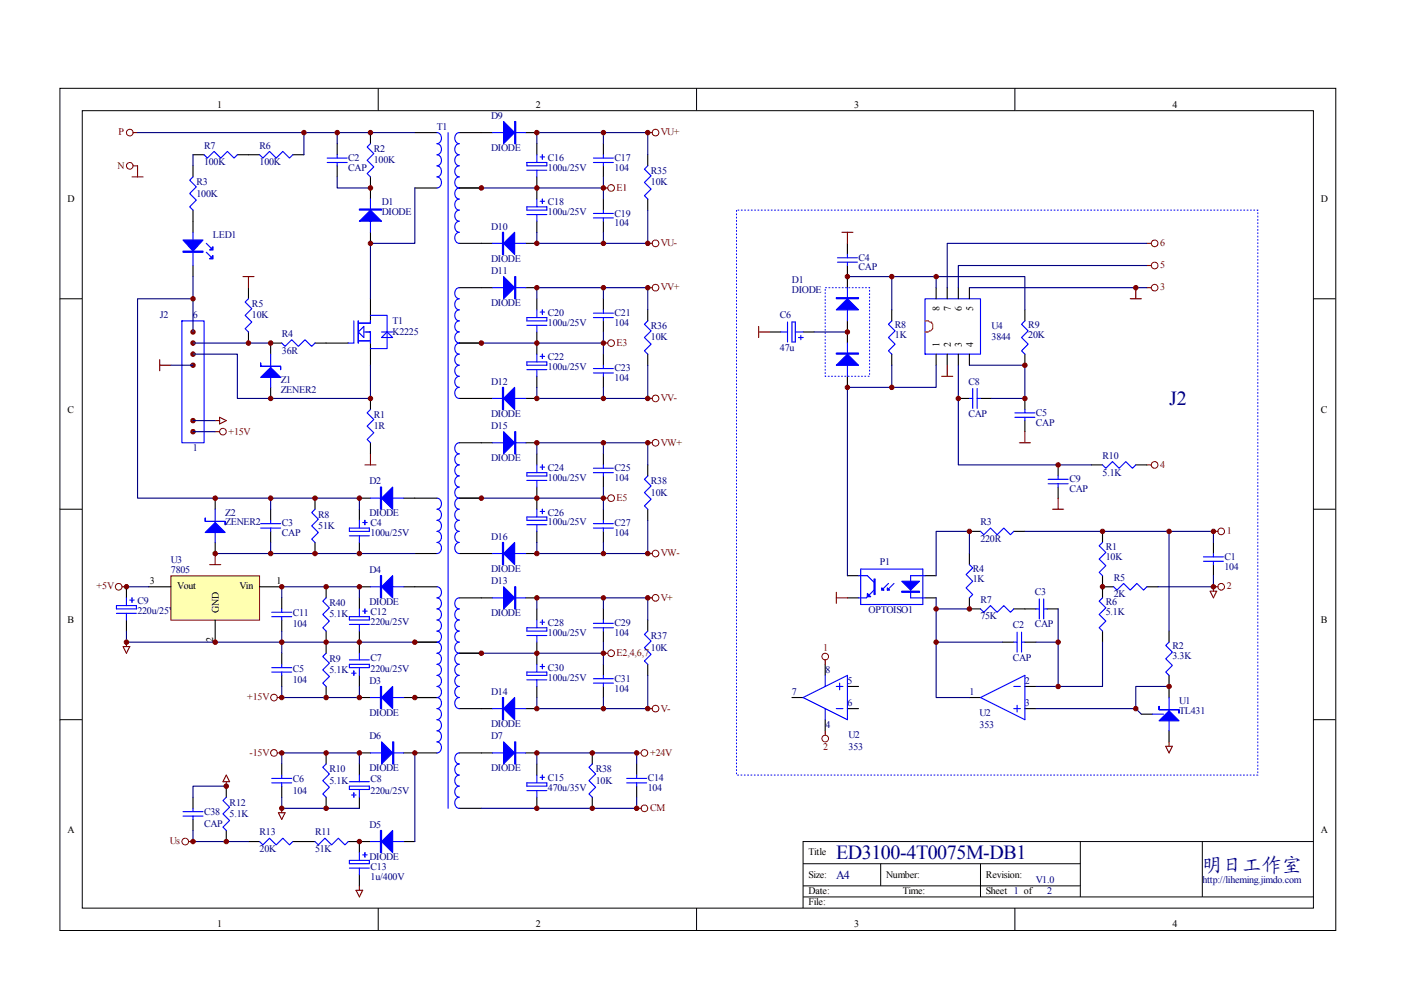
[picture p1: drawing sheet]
<svg xmlns="http://www.w3.org/2000/svg" width="297mm" height="210mm" viewBox="0 0 297 210" stroke-linecap="round" stroke-linejoin="round" font-family="sans-serif">
<g fill="none" stroke="#000" stroke-width=".21">
<path d="M12.7 18.7h270.5v178.6h-270.5zM80.2 18.7v4.7M147.7 18.7v4.7M215.2 18.7v4.7M17.4 23.5h261.1v169h-261.1zM12.7 63.3h4.7M278.4 63.3h4.7M12.7 108h4.7M278.4 108h4.7M12.7 152.6h4.7M278.4 152.6h4.7M229 178.4v11.8"/>
<path d="M254.9 178.4h-84.6v14.1M278.4 178.4h-23.5v11.8M80.2 192.5v4.7M147.7 192.5v4.7M170.3 183.1h58.7M170.3 190.2h108.1M170.3 187.8h58.7M186.7 183.1v4.7M207.9 183.1v7.1M215.2 192.5v4.7"/>
</g>
<g fill="none" stroke="#000" stroke-width=".23">
<path d="M40.9 32.8h2.4M40.9 35.2v2.3M50.3 32.8h4.7M62.1 32.8h2.3M71.5 30.5v2.3M71.5 35.2v2.3M78.5 28.1v2.4M78.5 37.5v4.7M88 28.1h4.7M88 39.9h4.7M97.4 28.1h7M97.4 39.9h4.7"/>
<path d="M111.5 28.1h2.3M113.8 30.5v2.3M113.8 37.5v4.7M127.9 30.5v2.3M127.9 35.2v2.3M137.3 32.8v2.4M40.9 44.6v4.7M40.9 56.3v2.3M78.5 49.3v2.3M97.4 51.6h7M111.5 51.6h2.3M113.8 46.9v2.4"/>
<path d="M127.9 42.2v2.4M127.9 46.9v2.4M137.3 42.2v2.4M52.7 61v2.3M52.7 70.4v2.3M59.7 72.7h-2.3v2.4M66.8 72.7h7M78.5 63.3v4.7M78.5 72.7v4.7M97.4 72.7h4.7M97.4 61h7M111.5 61h2.3"/>
<path d="M113.8 63.3v2.4M113.8 70.4v4.7M113.8 79.8v2.3M127.9 63.3v2.4M127.9 68v2.4M127.9 75.1v2.3M127.9 79.8v2.3M137.3 65.7v2.3M137.3 75.1v2.3M57.4 82.1v2.4M78.5 84.5v2.3M78.5 93.9v2.3"/>
<path d="M97.4 84.5h7M97.4 93.9h7M111.5 84.5h2.3M111.5 93.9h2.3M113.8 96.2v2.4M127.9 96.2v2.4M137.3 98.6v2.3M45.6 105.6v2.4M45.6 115v2.4M57.4 108v2.3M57.4 112.7v2.3M66.8 105.6v2.4"/>
<path d="M66.8 115v2.4M76.2 105.6h2.3M76.2 108v2.3M76.2 115v2.4M85.6 105.6h7.1M88 117.4h4.7M97.4 105.6h4.7M97.4 117.4h7M111.5 117.4h2.3M113.8 103.3v4.7M113.8 112.7v2.3M127.9 100.9v2.4"/>
<path d="M127.9 108v2.3M127.9 112.7v2.3M137.3 108v2.3M26.8 124.4v2.4M26.8 131.5v2.3M69.1 124.4v2.4M69.1 133.8v2.4M76.2 124.4h2.3M76.2 126.8v2.3M76.2 133.8v4.7M85.6 124.4h7.1M88 136.2h4.7"/>
<path d="M97.4 138.5h4.7M97.4 126.8h7M111.5 126.8h2.3M113.8 129.1v2.4M113.8 136.2v4.7M127.9 129.1v2.4M127.9 133.8v2.4M137.3 131.5v2.3M76.2 147.9h2.3M76.2 159.6h2.3M76.2 143.2v2.3M85.6 147.9h7.1"/>
<path d="M85.6 159.6h7.1M97.4 159.6h7M97.4 150.2h7M111.5 159.6h2.3M111.5 150.2h2.3M113.8 145.5v2.4M125.6 159.6v2.4M127.9 140.9v2.3M127.9 145.5v2.4M137.3 140.9v2.3M76.2 162v2.3M76.2 169v2.4"/>
<path d="M78.5 178.4h-2.3v2.4M85.6 178.4h2.4M97.4 171.4h4.7M113.8 162v2.3M113.8 169v2.4M125.6 169v2.4M135 162v2.3M135 166.7v2.3M76.2 185.5v2.3"/>
</g>
<g fill="none" stroke="#00f" stroke-width=".23">
<path d="M40.9 37.5l-.7 .7 1.4 1.4-1.4 1.4 1.4 1.4-1.4 1.5 .7 .7M43.3 32.8l.7 .7 1.4-1.4 1.4 1.4 1.4-1.4 1.4 1.4 .7-.7M55 32.8l.7 .7 1.4-1.4 1.5 1.4 1.4-1.4 1.4 1.4 .7-.7M69.4 33.5h4.2M69.4 34.5h4.2M71.5 32.8v.7M71.5 34.5v.7M78.5 30.5l-.7 .7 1.5 1.4-1.5 1.4 1.5 1.4-1.5 1.4 .7 .7M92.7 28.1a1.2 1.2 0 0 1 .9 1.2 1.2 1.2 0 0 1-.9 1.2 1.2 1.2 0 0 1 .9 1.1 1.2 1.2 0 0 1-.9 1.2 1.2 1.2 0 0 1 .9 1.2 1.2 1.2 0 0 1-.9 1.2 1.2 1.2 0 0 1 .9 1.1 1.2 1.2 0 0 1-.9 1.2 1.2 1.2 0 0 1 .9 1.2 1.2 1.2 0 0 1-.9 1.2M95 28.1v143.3M97.4 28.1a1.2 1.2 0 0 0-1 1.2 1.2 1.2 0 0 0 1 1.2 1.21 1.21 0 0 0-1 1.1 1.21 1.21 0 0 0 1 1.2 1.2 1.2 0 0 0-1 1.2 1.2 1.2 0 0 0 1 1.2 1.2 1.2 0 0 0-1 1.1 1.2 1.2 0 0 0 1 1.2 1.2 1.2 0 0 0-1 1.2 1.2 1.2 0 0 0 1 1.2 1.2 1.2 0 0 0-1 1.1 1.2 1.2 0 0 0 1 1.2 1.2 1.2 0 0 0-1 1.2 1.2 1.2 0 0 0 1 1.2 1.2 1.2 0 0 0-1 1.1 1.2 1.2 0 0 0 1 1.2 1.21 1.21 0 0 0-1 1.2 1.21 1.21 0 0 0 1 1.2 1.2 1.2 0 0 0-1 1.1 1.2 1.2 0 0 0 1 1.2M104.4 28.1h7.1"/>
<path d="M111.7 34.5h4.2v.7h-4.2zM111.7 36.1h4.2M113.8 32.8v1.7M113.8 36.1v1.4M114.5 33.3h1M115 32.8v.9M125.8 33.5h4.2M125.8 34.5h4.2M127.9 32.8v.7M127.9 34.5v.7M137.3 35.2l-.7 .7 1.4 1.4-1.4 1.4 1.4 1.4-1.4 1.4 .7 .7M40.9 49.3v7"/>
<path d="M43.7 53.5l1 .9M43.7 51.6l1 .9M78.5 42.2v7.1M104.4 51.6h7.1M111.7 43.9h4.2v.7h-4.2zM111.7 45.5h4.2M113.8 42.2v1.7M113.8 45.5v1.4M114.5 42.7h1M115 42.2v.9M125.8 45.3h4.2M125.8 46.2h4.2"/>
<path d="M127.9 44.6v.7M127.9 46.2v.7M38.6 68h4.7v25.9h-4.7zM52.7 63.3l-.7 .7 1.4 1.5-1.4 1.4 1.4 1.4-1.4 1.4 .7 .7M57.4 75.1v7M59.7 72.7l.7 .7 1.4-1.4 1.5 1.4 1.4-1.4 1.4 1.4 .7-.7M75 68v4.7h-1.2M76 68v4.7M76 72.3h2.5M76 70.4l1.1-1.2v2.4zM77.1 70.4h1.4v2.3M78.5 66.9h3.6v7h-3.6"/>
<path d="M78.5 68v.5h-2.5M80.9 70.4h2.3M82.1 70.4l1.1 1.2h-2.3zM97.4 65.7a1.2 1.2 0 0 0-1 1.2 1.2 1.2 0 0 0 1 1.1 1.2 1.2 0 0 0-1 1.2 1.2 1.2 0 0 0 1 1.2 1.2 1.2 0 0 0-1 1.2 1.2 1.2 0 0 0 1 1.1 1.2 1.2 0 0 0-1 1.2 1.2 1.2 0 0 0 1 1.2 1.2 1.2 0 0 0-1 1.2 1.2 1.2 0 0 0 1 1.1 1.21 1.21 0 0 0-1 1.2 1.21 1.21 0 0 0 1 1.2 1.2 1.2 0 0 0-1 1.2 1.2 1.2 0 0 0 1 1.1 1.2 1.2 0 0 0-1 1.2 1.2 1.2 0 0 0 1 1.2M97.4 61a1.2 1.2 0 0 0-1 1.2 1.2 1.2 0 0 0 1 1.1 1.2 1.2 0 0 0-1 1.2 1.2 1.2 0 0 0 1 1.2M104.4 61h7.1M111.7 67.3h4.2v.7h-4.2zM111.7 76.7h4.2v.7h-4.2zM111.7 69h4.2M111.7 78.4h4.2M113.8 65.7v1.6M113.8 69v1.4"/>
<path d="M113.8 75.1v1.6M113.8 78.4v1.4M114.5 66.2h1M114.5 75.6h1M115 65.7v.9M115 75.1v.9M125.8 67.3h4.2M125.8 66.4h4.2M125.8 78.1h4.2M125.8 79.1h4.2M127.9 65.7v.7M127.9 67.3v.7"/>
<path d="M127.9 77.4v.7M127.9 79.1v.7M137.3 68l-.7 .7 1.4 1.5-1.4 1.4 1.4 1.4-1.4 1.4 .7 .7M78.5 86.8l-.7 .7 1.5 1.4-1.5 1.5 1.5 1.4-1.5 1.4 .7 .7M97.4 96.2a1.2 1.2 0 0 0-1 1.2 1.2 1.2 0 0 0 1 1.2 1.2 1.2 0 0 0-1 1.1 1.2 1.2 0 0 0 1 1.2 1.2 1.2 0 0 0-1 1.2 1.2 1.2 0 0 0 1 1.2 1.2 1.2 0 0 0-1 1.1 1.2 1.2 0 0 0 1 1.2 1.2 1.2 0 0 0-1 1.2 1.2 1.2 0 0 0 1 1.2 1.21 1.21 0 0 0-1 1.1 1.21 1.21 0 0 0 1 1.2 1.2 1.2 0 0 0-1 1.2 1.2 1.2 0 0 0 1 1.2 1.2 1.2 0 0 0-1 1.1 1.2 1.2 0 0 0 1 1.2 1.2 1.2 0 0 0-1 1.2 1.2 1.2 0 0 0 1 1.2M97.4 93.9a1.2 1.2 0 0 0-1 1.2 1.2 1.2 0 0 0 1 1.1M104.4 84.5h7.1M104.4 93.9h7.1M113.8 98.6v1.6M114.5 99h1M115 98.6v.9M125.8 99.3h4.2"/>
<path d="M127.9 98.6v.7M45.6 108v7M55.3 111h4.2M55.3 112h4.2M57.4 110.3v.7M57.4 112v.7M66.8 108l-.7 .7 1.4 1.4-1.4 1.4 1.4 1.4-1.4 1.4 .7 .7M74.1 112h4.2v.7h-4.2zM74.1 113.6h4.2M76.2 110.3v1.7M76.2 113.6v1.4M76.9 110.8h.9"/>
<path d="M77.4 110.3v1M78.5 105.6h7.1M92.7 105.6a1.2 1.2 0 0 1 .9 1.2 1.2 1.2 0 0 1-.9 1.2 1.2 1.2 0 0 1 .9 1.1 1.2 1.2 0 0 1-.9 1.2 1.2 1.2 0 0 1 .9 1.2 1.2 1.2 0 0 1-.9 1.2 1.2 1.2 0 0 1 .9 1.1 1.2 1.2 0 0 1-.9 1.2 1.2 1.2 0 0 1 .9 1.2 1.2 1.2 0 0 1-.9 1.2M104.4 117.4h7.1M111.7 100.2h4.2v.7h-4.2zM111.7 109.6h4.2v.7h-4.2zM111.7 101.9h4.2M111.7 111.3h4.2M113.8 101.9v1.4M113.8 108v1.6M113.8 111.3v1.4M114.5 108.4h1"/>
<path d="M115 108v.9M125.8 111h4.2M125.8 112h4.2M125.8 100.2h4.2M127.9 100.2v.7M127.9 110.3v.7M127.9 112v.7M137.3 100.9l-.7 .7 1.4 1.4-1.4 1.4 1.4 1.5-1.4 1.4 .7 .7M24.7 128.4h4.2v.7h-4.2zM24.7 130h4.2M26.8 126.8v1.6M26.8 130v1.5"/>
<path d="M27.5 127.2h1M28 126.8v.9M69.1 126.8l-.7 .7 1.4 1.4-1.4 1.4 1.4 1.4-1.4 1.4 .7 .7M74.1 130.8h4.2v.7h-4.2zM74.1 132.4h4.2M74.1 139.9h4.2M76.2 129.1v1.7M76.2 132.4v1.4M76.2 138.5v1.4M76.9 129.6h.9M77.4 129.1v.9M78.5 124.4h7.1"/>
<path d="M92.7 124.4a1.2 1.2 0 0 1 .9 1.2 1.2 1.2 0 0 1-.9 1.2M92.7 126.8a1.2 1.2 0 0 1 .9 1.1 1.2 1.2 0 0 1-.9 1.2 1.2 1.2 0 0 1 .9 1.2 1.2 1.2 0 0 1-.9 1.2 1.2 1.2 0 0 1 .9 1.1 1.2 1.2 0 0 1-.9 1.2 1.2 1.2 0 0 1 .9 1.2 1.2 1.2 0 0 1-.9 1.2 1.2 1.2 0 0 1 .9 1.1 1.2 1.2 0 0 1-.9 1.2 1.2 1.2 0 0 1 .9 1.2 1.2 1.2 0 0 1-.9 1.2 1.2 1.2 0 0 1 .9 1.1 1.2 1.2 0 0 1-.9 1.2 1.2 1.2 0 0 1 .9 1.2 1.2 1.2 0 0 1-.9 1.1 1.2 1.2 0 0 1 .9 1.2 1.2 1.2 0 0 1-.9 1.2 1.2 1.2 0 0 1 .9 1.2 1.2 1.2 0 0 1-.9 1.1 1.2 1.2 0 0 1 .9 1.2 1.2 1.2 0 0 1-.9 1.2 1.2 1.2 0 0 1 .9 1.2 1.2 1.2 0 0 1-.9 1.1 1.2 1.2 0 0 1 .9 1.2 1.2 1.2 0 0 1-.9 1.2 1.2 1.2 0 0 1 .9 1.2 1.2 1.2 0 0 1-.9 1.1M97.4 126.8a1.2 1.2 0 0 0-1 1.1 1.2 1.2 0 0 0 1 1.2 1.2 1.2 0 0 0-1 1.2 1.2 1.2 0 0 0 1 1.2 1.2 1.2 0 0 0-1 1.1 1.2 1.2 0 0 0 1 1.2 1.2 1.2 0 0 0-1 1.2 1.2 1.2 0 0 0 1 1.2 1.2 1.2 0 0 0-1 1.1 1.2 1.2 0 0 0 1 1.2 1.21 1.21 0 0 0-1 1.2 1.21 1.21 0 0 0 1 1.2 1.2 1.2 0 0 0-1 1.1 1.2 1.2 0 0 0 1 1.2 1.2 1.2 0 0 0-1 1.2 1.2 1.2 0 0 0 1 1.1 1.2 1.2 0 0 0-1 1.2 1.2 1.2 0 0 0 1 1.2 1.2 1.2 0 0 0-1 1.2 1.2 1.2 0 0 0 1 1.1M104.4 126.8h7.1M111.7 133.1h4.2v.7h-4.2zM111.7 134.7h4.2M113.8 131.5v1.6M113.8 134.7v1.5M114.5 131.9h1M115 131.5v.9M125.8 133.1h4.2M125.8 132.2h4.2"/>
<path d="M127.9 131.5v.7M127.9 133.1v.7M137.3 133.8l-.7 .7 1.4 1.4-1.4 1.4 1.4 1.4-1.4 1.4 .7 .8M74.1 140.9h4.2v.7h-4.2zM74.5 142.7h1M75 142.3v.9M76.2 141.6v1.6M78.5 159.6h7.1M78.5 147.9h7.1M97.4 159.6a1.2 1.2 0 0 0-1 1.2 1.2 1.2 0 0 0 1 1.2 1.2 1.2 0 0 0-1 1.2 1.2 1.2 0 0 0 1 1.1 1.2 1.2 0 0 0-1 1.2 1.2 1.2 0 0 0 1 1.2 1.2 1.2 0 0 0-1 1.2 1.2 1.2 0 0 0 1 1.1 1.2 1.2 0 0 0-1 1.2 1.2 1.2 0 0 0 1 1.2M104.4 150.2h7.1M104.4 159.6h7.1"/>
<path d="M111.7 142.5h4.2v.7h-4.2zM111.7 144.1h4.2M113.8 140.9v1.6M113.8 144.1v1.4M114.5 141.3h1M115 140.9v.9M125.8 143.9h4.2M125.8 144.8h4.2M127.9 143.2v.7M127.9 144.8v.7M74.1 166.7h4.2v.7h-4.2zM74.1 165.7h4.2"/>
<path d="M74.5 168.6h1M75 168.1v.9M76.2 164.3v1.4M76.2 167.4v1.6M78.5 178.4h7.1M111.7 166h4.2v.7h-4.2zM111.7 167.6h4.2M113.8 164.3v1.7M113.8 167.6v1.4M114.5 164.8h1M115 164.3v1M125.6 162l-.7 .7 1.4 1.4-1.4 1.4 1.4 1.4-1.4 1.4 .7 .7"/>
<path d="M132.9 166h4.2M132.9 165h4.2M135 164.3v.7M135 166v.7M74.1 182.4h4.2v.7h-4.2zM74.1 184.1h4.2M76.2 180.8v1.6M76.2 184.1v1.4M76.9 181.2h.9M77.4 180.8v.9"/>
</g>
<g fill="#00f" stroke="#00f" stroke-width=".23">
<path d="M76.2 46.9l2.3-2.3 2.4 2.3z"/>
<path d="M83.2 103.3v4.7l-2.3-2.4z"/>
<path d="M55.3 80l2.1-2.1 2.1 2.1z"/>
<path d="M38.8 50.9h4.2l-2.1 2.3z"/>
<path d="M44.4 54.9l.8-.7v.7z"/>
<path d="M44.4 53l.8-.7v.7z"/>
<path d="M106.8 25.8l2.3 2.3-2.3 2.4z"/>
<path d="M106.8 51.6l2.3-2.3v4.6z"/>
<path d="M43.5 112.9l2.1-2.1 2.1 2.1z"/>
<path d="M106.8 58.6l2.3 2.4-2.3 2.3z"/>
<path d="M109.1 82.1v4.7l-2.3-2.3z"/>
<path d="M106.8 91.5l2.3 2.4-2.3 2.3z"/>
<path d="M109.1 115v4.7l-2.3-2.3z"/>
<path d="M106.8 124.4l2.3 2.4-2.3 2.3z"/>
<path d="M109.1 147.9v4.7l-2.3-2.4z"/>
<path d="M106.8 157.3l2.3 2.3-2.3 2.4z"/>
<path d="M83.2 122.1v4.7l-2.3-2.4z"/>
<path d="M80.9 147.9l2.3-2.4v4.7z"/>
<path d="M80.9 157.3l2.3 2.3-2.3 2.4z"/>
<path d="M83.2 176.1v4.7l-2.3-2.4z"/>
<path d="M76.2 44.3h4.7v.3h-4.7z" fill-rule="evenodd"/>
<path d="M80.7 103.3h.2v4.7h-.2z" fill-rule="evenodd"/>
<path d="M55.3 77v.7h4.2v.7v-.7h-4.2z" fill-rule="evenodd"/>
<path d="M38.8 53.2h4.2v.3h-4.2z" fill-rule="evenodd"/>
<path d="M109.1 25.8h.3v4.7h-.3z" fill-rule="evenodd"/>
<path d="M106.5 49.3h.3v4.6h-.3z" fill-rule="evenodd"/>
<path d="M43.5 109.8v.8h4.2v.7v-.7h-4.2z" fill-rule="evenodd"/>
<path d="M109.1 58.6h.3v4.7h-.3z" fill-rule="evenodd"/>
<path d="M106.5 82.1h.3v4.7h-.3z" fill-rule="evenodd"/>
<path d="M109.1 91.5h.3v4.7h-.3z" fill-rule="evenodd"/>
<path d="M106.5 115h.3v4.7h-.3z" fill-rule="evenodd"/>
<path d="M109.1 124.4h.3v4.7h-.3z" fill-rule="evenodd"/>
<path d="M106.5 147.9h.3v4.7h-.3z" fill-rule="evenodd"/>
<path d="M109.1 157.3h.3v4.7h-.3z" fill-rule="evenodd"/>
<path d="M80.7 122.1h.2v4.7h-.2z" fill-rule="evenodd"/>
<path d="M80.7 145.5h.2v4.7h-.2z" fill-rule="evenodd"/>
<path d="M83.2 157.3h.3v4.7h-.3z" fill-rule="evenodd"/>
<path d="M80.7 176.1h.2v4.7h-.2z" fill-rule="evenodd"/>
</g>
<g fill="#800000" stroke="#800000" stroke-width=".21">
<circle cx="40.9" cy="72.7" r=".47"/>
<circle cx="40.9" cy="70.4" r=".47"/>
<circle cx="40.9" cy="75.1" r=".47"/>
<circle cx="40.9" cy="77.4" r=".47"/>
<circle cx="40.9" cy="89.2" r=".47"/>
<circle cx="40.9" cy="91.5" r=".47"/>
<circle cx="57.4" cy="72.7" r=".47"/>
<circle cx="78.5" cy="84.5" r=".47"/>
<circle cx="57.4" cy="84.5" r=".47"/>
<circle cx="78.5" cy="28.1" r=".47"/>
<circle cx="78.5" cy="51.6" r=".47"/>
<circle cx="78.5" cy="39.9" r=".47"/>
<circle cx="71.5" cy="28.1" r=".47"/>
<circle cx="64.4" cy="28.1" r=".47"/>
<circle cx="52.7" cy="72.7" r=".47"/>
<circle cx="137.3" cy="28.1" r=".47"/>
<circle cx="113.8" cy="28.1" r=".47"/>
<circle cx="113.8" cy="51.6" r=".47"/>
<circle cx="137.3" cy="51.6" r=".47"/>
<circle cx="127.9" cy="28.1" r=".47"/>
<circle cx="127.9" cy="51.6" r=".47"/>
<circle cx="127.9" cy="39.9" r=".47"/>
<circle cx="113.8" cy="39.9" r=".47"/>
<circle cx="102.1" cy="39.9" r=".47"/>
<circle cx="76.2" cy="105.6" r=".47"/>
<circle cx="40.9" cy="63.3" r=".47"/>
<circle cx="66.8" cy="105.6" r=".47"/>
<circle cx="45.6" cy="105.6" r=".47"/>
<circle cx="45.6" cy="117.4" r=".47"/>
<circle cx="66.8" cy="117.4" r=".47"/>
<circle cx="76.2" cy="117.4" r=".47"/>
<circle cx="57.4" cy="117.4" r=".47"/>
<circle cx="57.4" cy="105.6" r=".47"/>
<circle cx="102.1" cy="72.7" r=".47"/>
<circle cx="113.8" cy="61" r=".47"/>
<circle cx="113.8" cy="84.5" r=".47"/>
<circle cx="113.8" cy="72.7" r=".47"/>
<circle cx="127.9" cy="61" r=".47"/>
<circle cx="127.9" cy="84.5" r=".47"/>
<circle cx="102.1" cy="105.6" r=".47"/>
<circle cx="113.8" cy="93.9" r=".47"/>
<circle cx="113.8" cy="117.4" r=".47"/>
<circle cx="113.8" cy="105.6" r=".47"/>
<circle cx="127.9" cy="93.9" r=".47"/>
<circle cx="127.9" cy="117.4" r=".47"/>
<circle cx="102.1" cy="138.5" r=".47"/>
<circle cx="113.8" cy="126.8" r=".47"/>
<circle cx="113.8" cy="150.2" r=".47"/>
<circle cx="127.9" cy="126.8" r=".47"/>
<circle cx="127.9" cy="150.2" r=".47"/>
<circle cx="88" cy="147.9" r=".47"/>
<circle cx="135" cy="159.6" r=".47"/>
<circle cx="113.8" cy="159.6" r=".47"/>
<circle cx="125.6" cy="159.6" r=".47"/>
<circle cx="135" cy="171.4" r=".47"/>
<circle cx="125.6" cy="171.4" r=".47"/>
<circle cx="113.8" cy="171.4" r=".47"/>
</g>
<g fill="none" stroke="#800000" stroke-width=".21">
<circle cx="27.5" cy="35.2" r=".71"/>
<circle cx="27.5" cy="28.1" r=".71"/>
<circle cx="129.6" cy="39.9" r=".71"/>
<circle cx="139" cy="28.1" r=".71"/>
<circle cx="139" cy="51.6" r=".71"/>
<circle cx="129.6" cy="72.7" r=".71"/>
<circle cx="139" cy="61" r=".71"/>
<circle cx="47.3" cy="91.5" r=".71"/>
<circle cx="139" cy="93.9" r=".71"/>
<circle cx="139" cy="84.5" r=".71"/>
<circle cx="129.6" cy="105.6" r=".71"/>
<circle cx="139" cy="117.4" r=".71"/>
<circle cx="129.6" cy="138.5" r=".71"/>
<circle cx="139" cy="126.8" r=".71"/>
<circle cx="136.6" cy="159.6" r=".71"/>
<circle cx="139" cy="150.2" r=".71"/>
<circle cx="136.6" cy="171.4" r=".7"/>
</g>
<g fill="none" stroke="#800000" stroke-width=".23">
<path d="M28 37.5h2.3M28.2 28.1h1M28.2 35.2h1v2.3M127.9 39.9h1M137.3 28.1h1M51.5 58.6h2.4M52.7 58.6v2.4M137.3 51.6h1M33.9 76.3v2.3M33.9 77.4h2.3M127.9 72.7h1M137.3 61h1"/>
<path d="M45.6 89.2h1M45.6 91.5h1M46.6 88.5l1.4 .7-1.4 .7zM77.4 98.6h2.3M78.5 96.2v2.4M137.3 84.5h1M137.3 93.9h1M44.4 119.7h2.4M45.6 117.4v2.3M127.9 105.6h1M137.3 117.4h1M127.9 138.5h1"/>
<path d="M137.3 126.8h1M135 159.6h.9M137.3 150.2h1M135 171.4h.9"/>
</g>
<g fill="none" stroke="#000080" stroke-width=".23">
<path d="M29.2 28.1h58.8M40.9 32.8v2.4M64.4 28.1v4.7M71.5 37.5v2.4h7M71.5 28.1v2.4M88 39.9v11.7h-9.5v11.7M102.1 39.9h25.8M113.8 30.5v-2.4h23.5v4.7M127.9 28.1v2.4M127.9 37.5v4.7M40.9 58.6v11.8M127.9 49.3v2.3"/>
<path d="M137.3 44.6v7h-23.5v-2.3M36.2 77.4h4.7M40.9 75.1h9.4v9.4h28.2v-7.1M40.9 63.3h-11.7v42.3h47v2.4M40.9 72.7h16.5M102.1 72.7h25.8M113.8 63.3v-2.3h23.5v4.7M127.9 61v2.3M127.9 70.4v4.7M137.3 77.4v7.1h-23.5v-2.4M40.9 89.2h4.7M40.9 91.5h4.7"/>
<path d="M113.8 96.2v-2.3h23.5v4.7M127.9 82.1v2.4M127.9 93.9v2.3M45.6 117.4h42.4M57.4 105.6v2.4M57.4 115v2.4M102.1 105.6h25.8M127.9 103.3v4.7M127.9 115v2.4M137.3 110.3v7.1h-23.5v-2.4M102.1 138.5h25.8M113.8 129.1v-2.3h23.5v4.7"/>
<path d="M127.9 126.8v2.3M127.9 136.2v4.7M127.9 147.9v2.3M137.3 143.2v7h-23.5v-2.3M113.8 162v-2.4h21.2v2.4M135 169v2.4h-32.9"/>
</g>
<path d="M36.3 122.2h18.7v9.3h-18.7z" fill="#ffffb0"/>
<g fill="none" stroke="#800000" stroke-width=".21">
<path d="M36.2 122.1h18.8v9.4h-18.8z"/>
<circle cx="244.8" cy="51.6" r=".71"/>
<circle cx="244.8" cy="56.3" r=".71"/>
<circle cx="244.8" cy="61" r=".71"/>
<circle cx="244.8" cy="98.6" r=".71"/>
<circle cx="258.9" cy="112.7" r=".71"/>
<circle cx="25.2" cy="124.4" r=".71"/>
<circle cx="175" cy="139.2" r=".71"/>
<circle cx="258.9" cy="124.4" r=".7"/>
<circle cx="58.1" cy="159.6" r=".71"/>
<circle cx="58.1" cy="147.9" r=".7"/>
<circle cx="175" cy="156.6" r=".71"/>
<circle cx="39.3" cy="178.4" r=".71"/>
</g>
<g fill="none" stroke="#000" stroke-width=".23">
<path d="M179.7 51.6v2.3M179.7 56.3v4.7M163.2 70.4h2.4M170.3 70.4h2.3M179.7 68v4.7M179.7 79.8v2.3M189.1 65.7v2.3M189.1 75.1v2.3M198.5 61v2.3M198.5 75.1v2.3M200.8 61v2.3M200.8 75.1v2.3"/>
<path d="M203.2 61v2.3M203.2 75.1v2.3M205.5 61v2.3M205.5 75.1v2.3M217.3 65.7v2.3M217.3 75.1v2.3M203.2 84.5h2.3M207.9 84.5h2.3M217.3 84.5v2.3M217.3 89.2v2.3M224.3 98.6v2.3M231.4 98.6h2.4"/>
<path d="M240.8 98.6h2.4M205.5 117.4v2.3M205.5 112.7h2.4M214.9 112.7h2.4M224.3 103.3v2.3M233.8 112.7v2.3M257.3 115v2.4M257.3 119.7v2.4M31.5 124.4h4.7M45.6 131.5v4.7M55 124.4h4.7M59.7 126.8v2.3"/>
<path d="M59.7 131.5v2.3M59.7 138.5v2.4M69.1 136.2v2.3M179.7 122.1h2.3M179.7 126.8h2.3M196.1 122.1h2.4M196.1 126.8h2.4M205.5 126.8v2.3h2.4M212.6 136.2h2.3M214.9 129.1h4.7M217.3 136.2h2.3M222 129.1h2.3"/>
<path d="M233.8 124.4h2.3M233.8 122.1v4.7M233.8 133.8v2.4M243.2 124.4h2.3M247.9 133.8v2.4M59.7 143.2v2.3M69.1 145.5v2.4M69.1 159.6v2.4M167.9 147.9h2.4M175 140.9v2.3M175 152.6v2.3M179.7 145.5h2.3"/>
<path d="M179.7 150.2h2.3M205.5 147.9h2.4M217.3 145.5h2.3M217.3 150.2h2.3M242 151.4h2.3M247.9 143.2v4.7M247.9 154.9v2.4M40.9 169v2.4M40.9 173.7v2.4M48 166.7v2.3M48 176.1v2.3M52.7 178.4h2.3"/>
<path d="M59.7 162v2.3M59.7 166.7v2.3M62.1 178.4h4.7M69.1 169v2.4M73.8 178.4h2.4"/>
</g>
<g fill="none" stroke="#00f" stroke-width=".23">
<path d="M177.6 54.7h4.2M177.6 55.6h4.2M179.7 53.9v.8M179.7 55.6v.7M165.6 70.4h1.4M167 68.3v4.2M167.9 68.3h.7v4.2h-.7zM168.6 70.4h1.7M169.3 71.6h1M169.8 71.1v.9M179.7 61v7M179.7 72.7v7.1"/>
<path d="M189.1 68l-.7 .7 1.4 1.5-1.4 1.4 1.4 1.4-1.4 1.4 .7 .7M196.1 63.3h11.8v11.8h-11.8zM217.3 68l-.7 .7 1.4 1.5-1.4 1.4 1.4 1.4-1.4 1.4 .7 .7M205.5 84.5h.7M206.2 82.4v4.2M207.2 84.5h.7M207.2 82.4v4.2M215.2 87.5h4.2M215.2 88.5h4.2M217.3 86.8v.7M217.3 88.5v.7M233.8 98.6l.7 .7 1.4-1.4 1.4 1.4 1.4-1.4 1.4 1.4 .7-.7"/>
<path d="M205.5 119.7l.7 .7-1.4 1.4 1.4 1.4-1.4 1.4 1.4 1.5-.7 .7M207.9 112.7l.7 .7 1.4-1.4 1.4 1.4 1.4-1.4 1.4 1.4 .7-.7M222.2 102.6h4.3M222.2 101.6h4.3M224.3 100.9v.7M224.3 102.6v.7M233.8 115l-.8 .7 1.5 1.4-1.5 1.4 1.5 1.4-1.5 1.5 .8 .7M255.2 118.1h4.2M255.2 119h4.2M257.3 117.4v.7M257.3 119v.7M57.6 129.8h4.2"/>
<path d="M57.6 130.8h4.2M59.7 129.1v.7M59.7 130.8v.7M69.1 138.5l-.7 .7 1.4 1.4-1.4 1.4 1.4 1.4-1.4 1.4 .7 .7M182 122.1h1.9l1.4 1.4M182.5 120.7h13.2v7.5h-13.2zM185.3 125.1l-1.6 1.7h-1.7M188.4 123.7l-1.4 1.4M189.5 123.7l-1.4 1.4M196.1 122.1h-3v4.7h3M207.9 129.1l.7 .7 1.4-1.4 1.4 1.4 1.4-1.4 1.4 1.4 .7-.7M214.9 136.2h.7"/>
<path d="M215.6 134v4.3M216.6 136.2h.7M216.6 134v4.3M219.6 129.1h.8M220.4 127v4.2M221.3 129.1h.7M221.3 127v4.2M233.8 126.8l-.8 .7 1.5 1.4-1.5 1.4 1.5 1.4-1.5 1.4 .8 .7M236.1 124.4l.7 .7 1.4-1.4 1.4 1.4 1.4-1.4 1.5 1.4 .7-.7M247.9 136.2l-.7 .7 1.4 1.4-1.4 1.4 1.4 1.4-1.4 1.4 .7 .7M57.6 141.6h4.2M57.6 142.5h4.2"/>
<path d="M59.7 140.9v.7M59.7 142.5v.7M170.3 147.9l9.4-4.7v9.4zM175 143.2v2.3M175 150.2v2.4M177.3 145.5h1.4M177.3 150.2h1.4M178 144.8v1.5M207.9 147.9l9.4-4.7v9.4zM214.9 145.5h1.4M214.9 150.2h1.4M215.6 149.5v1.4"/>
<path d="M244.3 151.4h2.4M247.9 147.9v7M38.8 172.1h4.2M38.8 173h4.2M40.9 171.4v.7M40.9 173v.7M48 169l-.7 .7 1.4 1.4-1.4 1.5 1.4 1.4-1.4 1.4 .7 .7M55 178.4l.7 .7 1.4-1.4 1.5 1.4 1.4-1.4 1.4 1.4 .7-.7M57.6 165h4.2M57.6 166h4.2M59.7 164.3v.7M59.7 166v.7"/>
<path d="M66.8 178.4l.7 .7 1.4-1.4 1.4 1.4 1.4-1.4 1.4 1.4 .7-.7M69.1 162l-.7 .7 1.4 1.4-1.4 1.4 1.4 1.4-1.4 1.4 .7 .7"/>
</g>
<g fill="none" stroke="#800000" stroke-width=".23">
<path d="M178.5 49.3h2.3M179.7 49.3v2.3M243.2 56.3h.9M243.2 51.6h.9M160.9 69.2v2.4M160.9 70.4h2.3M199.7 79.8h2.3M200.8 77.4v2.4M239.6 63.3h2.4M240.8 61v2.3M243.2 61h.9M216.1 93.9h2.4"/>
<path d="M217.3 91.5v2.4M243.2 98.6h.9M223.2 108h2.3M224.3 105.6v2.4M257.3 112.7h.9M25.9 124.4h.9M26.1 137.1h1.4l-.7 1.4zM26.8 136.2v.9M175 139.9v1M177.3 125.6v2.3M177.3 126.8h2.4M256.6 125.3h1.4l-.7 1.5z"/>
<path d="M258.2 124.4h-.9v.9M58.8 159.6h.9M58.8 147.9h.9M175 154.9v1M247.2 158.2h1.4l-.7 1.4zM247.9 157.3v.9M40 178.4h.9M48 164.3l.7 1.4h-1.4zM48 165.7v1M59 172.3h1.4l-.7 1.4zM59.7 171.4v.9M75.5 188.8h1.4l-.7 1.4z"/>
<path d="M76.2 187.8v1"/>
</g>
<g fill="none" stroke="#000080" stroke-width=".23">
<path d="M179.7 58.6h18.8M189.1 58.6v7.1M243.2 56.3h-40v4.7M243.2 51.6h-42.4v9.4M172.6 70.4h7.1M189.1 77.4v4.7M198.5 61v-2.4h18.8v7.1M198.5 77.4v4.7h-18.8v40M203.2 77.4v21.2h28.2M205.5 77.4h11.8v7.1h-7.1M205.5 61h37.7M205.5 117.4v-4.7h-7v9.4"/>
<path d="M217.3 112.7h40v2.3M247.9 112.7v21.1M26.8 133.8v2.4h61.2M26.8 124.4h4.7M59.7 126.8v-2.4h16.5v2.4M59.7 133.8v4.7M198.5 126.8v21.1h7M198.5 129.1h7M198.5 136.2h14.1M224.3 129.1v7.1h-4.7M224.3 136.2v9.3h-4.7M233.8 136.2v9.3h-9.5"/>
<path d="M257.3 122.1v2.3h-11.8M59.7 145.5v2.4h16.5v-2.4M88 159.6v18.8M240.8 150.2l1.2 1.2M247.9 145.5h-7.1v4.7h-21.2M40.9 176.1v2.3h11.8M48 166.7h-7.1v2.3M59.7 162v-2.4h16.5v2.4M59.7 169v2.4h16.5"/>
</g>
<g fill="#800000" stroke="#800000" stroke-width=".21">
<circle cx="88" cy="136.2" r=".47"/>
<circle cx="69.1" cy="136.2" r=".47"/>
<circle cx="76.2" cy="136.2" r=".47"/>
<circle cx="45.6" cy="136.2" r=".47"/>
<circle cx="76.2" cy="124.4" r=".47"/>
<circle cx="59.7" cy="124.4" r=".47"/>
<circle cx="69.1" cy="124.4" r=".47"/>
<circle cx="59.7" cy="136.2" r=".47"/>
<circle cx="59.7" cy="147.9" r=".47"/>
<circle cx="76.2" cy="147.9" r=".47"/>
<circle cx="69.1" cy="147.9" r=".47"/>
<circle cx="76.2" cy="159.6" r=".47"/>
<circle cx="59.7" cy="159.6" r=".47"/>
<circle cx="69.1" cy="159.6" r=".47"/>
<circle cx="69.1" cy="171.4" r=".47"/>
<circle cx="26.8" cy="136.2" r=".47"/>
<circle cx="26.8" cy="124.4" r=".47"/>
<circle cx="59.7" cy="171.4" r=".47"/>
<circle cx="76.2" cy="178.4" r=".47"/>
<circle cx="88" cy="159.6" r=".47"/>
<circle cx="48" cy="178.4" r=".47"/>
<circle cx="48" cy="166.7" r=".47"/>
<circle cx="40.9" cy="178.4" r=".47"/>
<circle cx="127.9" cy="138.5" r=".47"/>
<circle cx="137.3" cy="126.8" r=".47"/>
<circle cx="137.3" cy="150.2" r=".47"/>
<circle cx="137.3" cy="61" r=".47"/>
<circle cx="137.3" cy="84.5" r=".47"/>
<circle cx="137.3" cy="93.9" r=".47"/>
<circle cx="137.3" cy="117.4" r=".47"/>
<circle cx="127.9" cy="72.7" r=".47"/>
<circle cx="127.9" cy="105.6" r=".47"/>
<circle cx="113.8" cy="138.5" r=".47"/>
<circle cx="240.8" cy="61" r=".47"/>
<circle cx="217.3" cy="77.4" r=".47"/>
<circle cx="217.3" cy="84.5" r=".47"/>
<circle cx="203.2" cy="84.5" r=".47"/>
<circle cx="224.3" cy="98.6" r=".47"/>
<circle cx="198.5" cy="58.6" r=".47"/>
<circle cx="189.1" cy="82.1" r=".47"/>
<circle cx="189.1" cy="58.6" r=".47"/>
<circle cx="233.8" cy="124.4" r=".47"/>
<circle cx="205.5" cy="112.7" r=".47"/>
<circle cx="205.5" cy="129.1" r=".47"/>
<circle cx="198.5" cy="129.1" r=".47"/>
<circle cx="198.5" cy="136.2" r=".47"/>
<circle cx="224.3" cy="136.2" r=".47"/>
<circle cx="224.3" cy="145.5" r=".47"/>
<circle cx="233.8" cy="112.7" r=".47"/>
<circle cx="247.9" cy="112.7" r=".47"/>
<circle cx="247.9" cy="145.5" r=".47"/>
<circle cx="240.8" cy="150.2" r=".47"/>
<circle cx="179.7" cy="82.1" r=".47"/>
<circle cx="257.3" cy="112.7" r=".47"/>
<circle cx="257.3" cy="124.4" r=".47"/>
<circle cx="179.7" cy="58.6" r=".47"/>
<circle cx="179.7" cy="70.4" r=".47"/>
</g>
<path d="M196.1 68h.7l.3 .3h.4v.2a1 1 0 0 1-.4 1.7l-.3 .2h-.7" fill="none" stroke="#f00" stroke-width=".23"/>
<g fill="#00f" stroke="#00f" stroke-width=".23">
<path d="M191.2 123.2h3.8l-1.9 1.9z"/>
<path d="M187 124.6l.4 .5h-.4z"/>
<path d="M188.1 124.6l.5 .5h-.5z"/>
<path d="M183.9 125.8l.7 .7h-.7z"/>
<path d="M177.3 65.7l2.4-2.4 2.3 2.4z"/>
<path d="M177.3 77.4l2.4-2.3 2.3 2.3z"/>
<path d="M245.7 152.8l2.2-2.1 2.1 2.1z"/>
<path d="M191.2 125.3h3.8v.3h-3.8z" fill-rule="evenodd"/>
<path d="M185.3 122.8h.2v3.3h-.2z" fill-rule="evenodd"/>
<path d="M177.3 63.1h4.7v.2h-4.7z" fill-rule="evenodd"/>
<path d="M177.3 74.9h4.7v.2h-4.7z" fill-rule="evenodd"/>
<path d="M245.7 149.8v.7h4.3v.7v-.7h-4.3z" fill-rule="evenodd"/>
</g>
<path d="M156.2 44.6v119.7h110.5v-119.7h-110.5M175 61h9.4v18.8h-9.4v-18.8" fill="none" stroke="#00f" stroke-width=".21" stroke-dasharray=".4 .4 .4 .4 .4 .4 .4 .4" stroke-linecap="butt"/>
<g font-size="4.2" fill="#000080">
<text x="247.9" y="85.8">J2</text>
<text x="177.3" y="182">ED3100-4T0075M-DB1</text>
<text x="254.9" y="184.9">明日工作室</text>
</g>
<text font-size="2.5" fill="#000080" x="177.3" y="186.3">A4</text>
<g font-size="2.1">
<text x="46.1" y="22.9">1</text>
<text x="113.6" y="22.9">2</text>
<text x="181.1" y="22.9">3</text>
<text x="248.6" y="22.9">4</text>
<text x="14.3" y="42.8">D</text>
<text x="280.1" y="42.8">D</text>
<text x="199.2" y="66" transform="rotate(-90 199.2 66)">8</text>
<text x="201.6" y="66" transform="rotate(-90 201.6 66)">7</text>
<text x="204" y="66" transform="rotate(-90 204 66)">6</text>
<text x="206.3" y="66" transform="rotate(-90 206.3 66)">5</text>
<text x="199.2" y="73.7" transform="rotate(-90 199.2 73.7)">1</text>
<text x="201.6" y="73.7" transform="rotate(-90 201.6 73.7)">2</text>
<text x="204" y="73.7" transform="rotate(-90 204 73.7)">3</text>
<text x="206.3" y="73.7" transform="rotate(-90 206.3 73.7)">4</text>
<text x="14.3" y="87.5">C</text>
<text x="280.1" y="87.5">C</text>
<text x="31.7" y="123.9">3</text>
<text x="37.6" y="125">Vout</text>
<text x="50.8" y="125">Vin</text>
<text x="58.6" y="123.9">1</text>
<text x="46.4" y="130.1" transform="rotate(-90 46.4 130.1)">GND</text>
<text x="14.3" y="132.1">B</text>
<text x="45.2" y="136.2" transform="rotate(-90 45.2 136.2)">2</text>
<text x="280.1" y="132.1">B</text>
<text x="14.3" y="176.7">A</text>
<text x="280.1" y="176.7">A</text>
<text x="171.4" y="181.4">Title</text>
<text x="171.4" y="186.1">Size:</text>
<text x="171.4" y="189.6">Date:</text>
<text x="171.4" y="192">File:</text>
<text x="187.9" y="186.1">Number:</text>
<text x="191.4" y="189.6">Time:</text>
<text x="209" y="186.1">Revision:</text>
<text x="209" y="189.6">Sheet 1 of</text>
<text x="46.1" y="196.6">1</text>
<text x="113.6" y="196.6">2</text>
<text x="181.1" y="196.6">3</text>
<text x="248.6" y="196.6">4</text>
</g>
<g font-size="2.1" fill="#800000">
<text x="25.1" y="28.7">P</text>
<text x="140.1" y="28.7">VU+</text>
<text x="24.9" y="35.7">N</text>
<text x="130.7" y="40.5">E1</text>
<text x="140.1" y="52.2">VU-</text>
<text x="246" y="52.2">6</text>
<text x="246" y="56.9">5</text>
<text x="140.1" y="61.6">VV+</text>
<text x="246" y="61.6">3</text>
<text x="130.7" y="73.3">E3</text>
<text x="140.1" y="85.1">VV-</text>
<text x="48.4" y="92.1">+15V</text>
<text x="140.1" y="94.5">VW+</text>
<text x="246" y="99.2">4</text>
<text x="130.7" y="106.2">E5</text>
<text x="260.1" y="113.3">1</text>
<text x="140.1" y="118">VW-</text>
<text x="20.5" y="125">+5V</text>
<text x="260.1" y="125">2</text>
<text x="140.1" y="127.4">V+</text>
<text x="174.5" y="137.9">1</text>
<text x="130.7" y="139.1">E2,4,6,7</text>
<text x="52.4" y="148.5">+15V</text>
<text x="140.1" y="150.9">V-</text>
<text x="52.9" y="160.3">-15V</text>
<text x="137.8" y="160.3">+24V</text>
<text x="174.5" y="159.1">2</text>
<text x="137.8" y="172">CM</text>
<text x="36" y="179">Us</text>
</g>
<g font-size="2.1" fill="#000080">
<text x="92.6" y="27.5">T1</text>
<text x="104.1" y="25.2">D9</text>
<text x="43.3" y="31.5">R7</text>
<text x="43.3" y="35.1">100K</text>
<text x="55" y="31.5">R6</text>
<text x="55" y="35.1">100K</text>
<text x="73.8" y="34.1">C2</text>
<text x="79.2" y="32.3">R2</text>
<text x="79.2" y="34.6">100K</text>
<text x="104.1" y="32">DIODE</text>
<text x="116.2" y="34.1">C16</text>
<text x="130.3" y="34.1">C17</text>
<text x="41.7" y="39.3">R3</text>
<text x="41.7" y="41.7">100K</text>
<text x="73.8" y="36.3">CAP</text>
<text x="116.2" y="36.3">100u/25V</text>
<text x="130.3" y="36.3">104</text>
<text x="138" y="36.9">R35</text>
<text x="138" y="39.3">10K</text>
<text x="80.9" y="43.5">D1</text>
<text x="80.9" y="45.6">DIODE</text>
<text x="116.2" y="43.5">C18</text>
<text x="116.2" y="45.6">100u/25V</text>
<text x="130.3" y="45.9">C19</text>
<text x="45.1" y="50.6">LED1</text>
<text x="104.1" y="48.7">D10</text>
<text x="130.3" y="48">104</text>
<text x="104.1" y="55.5">DIODE</text>
<text x="104.1" y="58.1">D11</text>
<text x="167.9" y="60">D1</text>
<text x="182" y="55.3">C4</text>
<text x="182" y="57.3">CAP</text>
<text x="53.4" y="65.1">R5</text>
<text x="104.1" y="64.9">DIODE</text>
<text x="167.9" y="62.1">DIODE</text>
<text x="33.9" y="67.5">J2</text>
<text x="40.9" y="67.5">6</text>
<text x="53.4" y="67.5">10K</text>
<text x="59.8" y="71.5">R4</text>
<text x="83.2" y="68.7">T1</text>
<text x="83.2" y="71">K2225</text>
<text x="116.2" y="67">C20</text>
<text x="116.2" y="69.1">100u/25V</text>
<text x="130.3" y="67">C21</text>
<text x="130.3" y="69.1">104</text>
<text x="138" y="69.8">R36</text>
<text x="165.4" y="67.5">C6</text>
<text x="189.7" y="69.6">R8</text>
<text x="189.7" y="71.7">1K</text>
<text x="210.2" y="69.8">U4</text>
<text x="218" y="69.6">R9</text>
<text x="218" y="71.7">20K</text>
<text x="59.8" y="75">36R</text>
<text x="116.2" y="76.4">C22</text>
<text x="138" y="72.2">10K</text>
<text x="165.4" y="74.5">47u</text>
<text x="210.2" y="72.2">3844</text>
<text x="59.5" y="81.1">Z1</text>
<text x="59.5" y="83.2">ZENER2</text>
<text x="104.1" y="81.5">D12</text>
<text x="116.2" y="78.5">100u/25V</text>
<text x="130.3" y="78.8">C23</text>
<text x="130.3" y="80.9">104</text>
<text x="205.3" y="81.5">C8</text>
<text x="79.2" y="88.6">R1</text>
<text x="104.1" y="88.4">DIODE</text>
<text x="205.3" y="88.4">CAP</text>
<text x="219.6" y="88.2">C5</text>
<text x="40.9" y="95.7">1</text>
<text x="79.2" y="90.9">1R</text>
<text x="104.1" y="90.9">D15</text>
<text x="219.6" y="90.3">CAP</text>
<text x="104.1" y="97.8">DIODE</text>
<text x="116.2" y="99.9">C24</text>
<text x="130.3" y="99.9">C25</text>
<text x="233.8" y="97.3">R10</text>
<text x="233.8" y="100.9">5.1K</text>
<text x="78.3" y="102.7">D2</text>
<text x="116.2" y="102">100u/25V</text>
<text x="130.3" y="102">104</text>
<text x="138" y="102.7">R38</text>
<text x="138" y="105.1">10K</text>
<text x="226.7" y="102.2">C9</text>
<text x="226.7" y="104.3">CAP</text>
<text x="47.8" y="109.3">Z2</text>
<text x="47.8" y="111.4">ZENER2</text>
<text x="59.8" y="111.6">C3</text>
<text x="59.8" y="113.7">CAP</text>
<text x="67.5" y="109.7">R8</text>
<text x="67.5" y="112.1">51K</text>
<text x="78.3" y="109.5">DIODE</text>
<text x="78.6" y="111.6">C4</text>
<text x="78.6" y="113.7">100u/25V</text>
<text x="116.2" y="109.3">C26</text>
<text x="116.2" y="111.4">100u/25V</text>
<text x="130.3" y="111.6">C27</text>
<text x="130.3" y="113.7">104</text>
<text x="207.9" y="111.4">R3</text>
<text x="36.2" y="119.4">U3</text>
<text x="104.1" y="114.5">D16</text>
<text x="186.5" y="119.8">P1</text>
<text x="207.9" y="114.9">220R</text>
<text x="234.4" y="116.6">R1</text>
<text x="234.4" y="118.6">10K</text>
<text x="259.6" y="118.6">C1</text>
<text x="36.2" y="121.5">7805</text>
<text x="78.3" y="121.5">D4</text>
<text x="104.1" y="121.3">DIODE</text>
<text x="104.1" y="123.9">D13</text>
<text x="206.2" y="121.3">R4</text>
<text x="206.2" y="123.4">1K</text>
<text x="236.1" y="123.1">R5</text>
<text x="259.6" y="120.7">104</text>
<text x="29.1" y="128">C9</text>
<text x="29.1" y="130.1">220u/25V</text>
<text x="62.1" y="130.7">C11</text>
<text x="69.8" y="128.5">R40</text>
<text x="69.8" y="130.9">5.1K</text>
<text x="78.3" y="128.3">DIODE</text>
<text x="78.6" y="130.4">C12</text>
<text x="104.1" y="130.7">DIODE</text>
<text x="184.1" y="130">OPTOISO1</text>
<text x="207.9" y="127.9">R7</text>
<text x="207.9" y="131.3">75K</text>
<text x="219.4" y="126.2">C3</text>
<text x="234.4" y="128.3">R6</text>
<text x="234.4" y="130.4">5.1K</text>
<text x="236.1" y="126.7">2K</text>
<text x="62.1" y="133">104</text>
<text x="78.6" y="132.5">220u/25V</text>
<text x="116.2" y="132.8">C28</text>
<text x="116.2" y="134.9">100u/25V</text>
<text x="130.3" y="132.8">C29</text>
<text x="130.3" y="134.9">104</text>
<text x="138" y="135.6">R37</text>
<text x="138" y="137.9">10K</text>
<text x="214.7" y="133.2">C2</text>
<text x="219.4" y="133">CAP</text>
<text x="248.6" y="137.7">R2</text>
<text x="62.1" y="142.4">C5</text>
<text x="69.8" y="140.3">R9</text>
<text x="69.8" y="142.6">5.1K</text>
<text x="78.6" y="140.1">C7</text>
<text x="78.6" y="142.4">220u/25V</text>
<text x="116.2" y="142.2">C30</text>
<text x="175" y="142.6">8</text>
<text x="214.7" y="140.1">CAP</text>
<text x="248.6" y="139.8">3.3K</text>
<text x="62.1" y="144.7">104</text>
<text x="78.3" y="145">D3</text>
<text x="104.1" y="147.3">D14</text>
<text x="116.2" y="144.3">100u/25V</text>
<text x="130.3" y="144.5">C31</text>
<text x="130.3" y="146.7">104</text>
<text x="167.9" y="147.3">7</text>
<text x="179.7" y="145">5</text>
<text x="179.7" y="149.7">6</text>
<text x="205.6" y="147.3">1</text>
<text x="217.3" y="145">2</text>
<text x="217.3" y="149.7">3</text>
<text x="250" y="149.2">U1</text>
<text x="78.3" y="151.8">DIODE</text>
<text x="104.1" y="154.1">DIODE</text>
<text x="175" y="154.4">4</text>
<text x="207.7" y="151.8">U2</text>
<text x="207.7" y="154.4">353</text>
<text x="250" y="151.3">TL431</text>
<text x="78.3" y="156.7">D6</text>
<text x="104.1" y="156.7">D7</text>
<text x="179.9" y="156.5">U2</text>
<text x="179.9" y="159.1">353</text>
<text x="62.1" y="165.9">C6</text>
<text x="69.8" y="163.8">R10</text>
<text x="69.8" y="166.1">5.1K</text>
<text x="78.3" y="163.5">DIODE</text>
<text x="78.6" y="165.9">C8</text>
<text x="104.1" y="163.5">DIODE</text>
<text x="116.2" y="165.6">C15</text>
<text x="116.2" y="167.7">470u/35V</text>
<text x="126.3" y="163.8">R38</text>
<text x="126.3" y="166.1">10K</text>
<text x="137.3" y="165.6">C14</text>
<text x="137.3" y="167.7">104</text>
<text x="43.3" y="172.9">C38</text>
<text x="48.7" y="170.8">R12</text>
<text x="48.7" y="173.2">5.1K</text>
<text x="62.1" y="168.2">104</text>
<text x="78.6" y="168.2">220u/25V</text>
<text x="43.3" y="175.3">CAP</text>
<text x="55" y="177.1">R13</text>
<text x="66.8" y="177.1">R11</text>
<text x="78.3" y="175.5">D5</text>
<text x="55" y="180.7">20K</text>
<text x="66.8" y="180.7">51K</text>
<text x="78.3" y="182.3">DIODE</text>
<text x="78.6" y="184.4">C13</text>
<text x="78.6" y="186.5">1u/400V</text>
<text x="219.6" y="187.3">V1.0</text>
<text x="222" y="189.6">2</text>
<text x="254.9" y="187.3">http://liheming.jimdo.com</text>
</g>
</svg>
